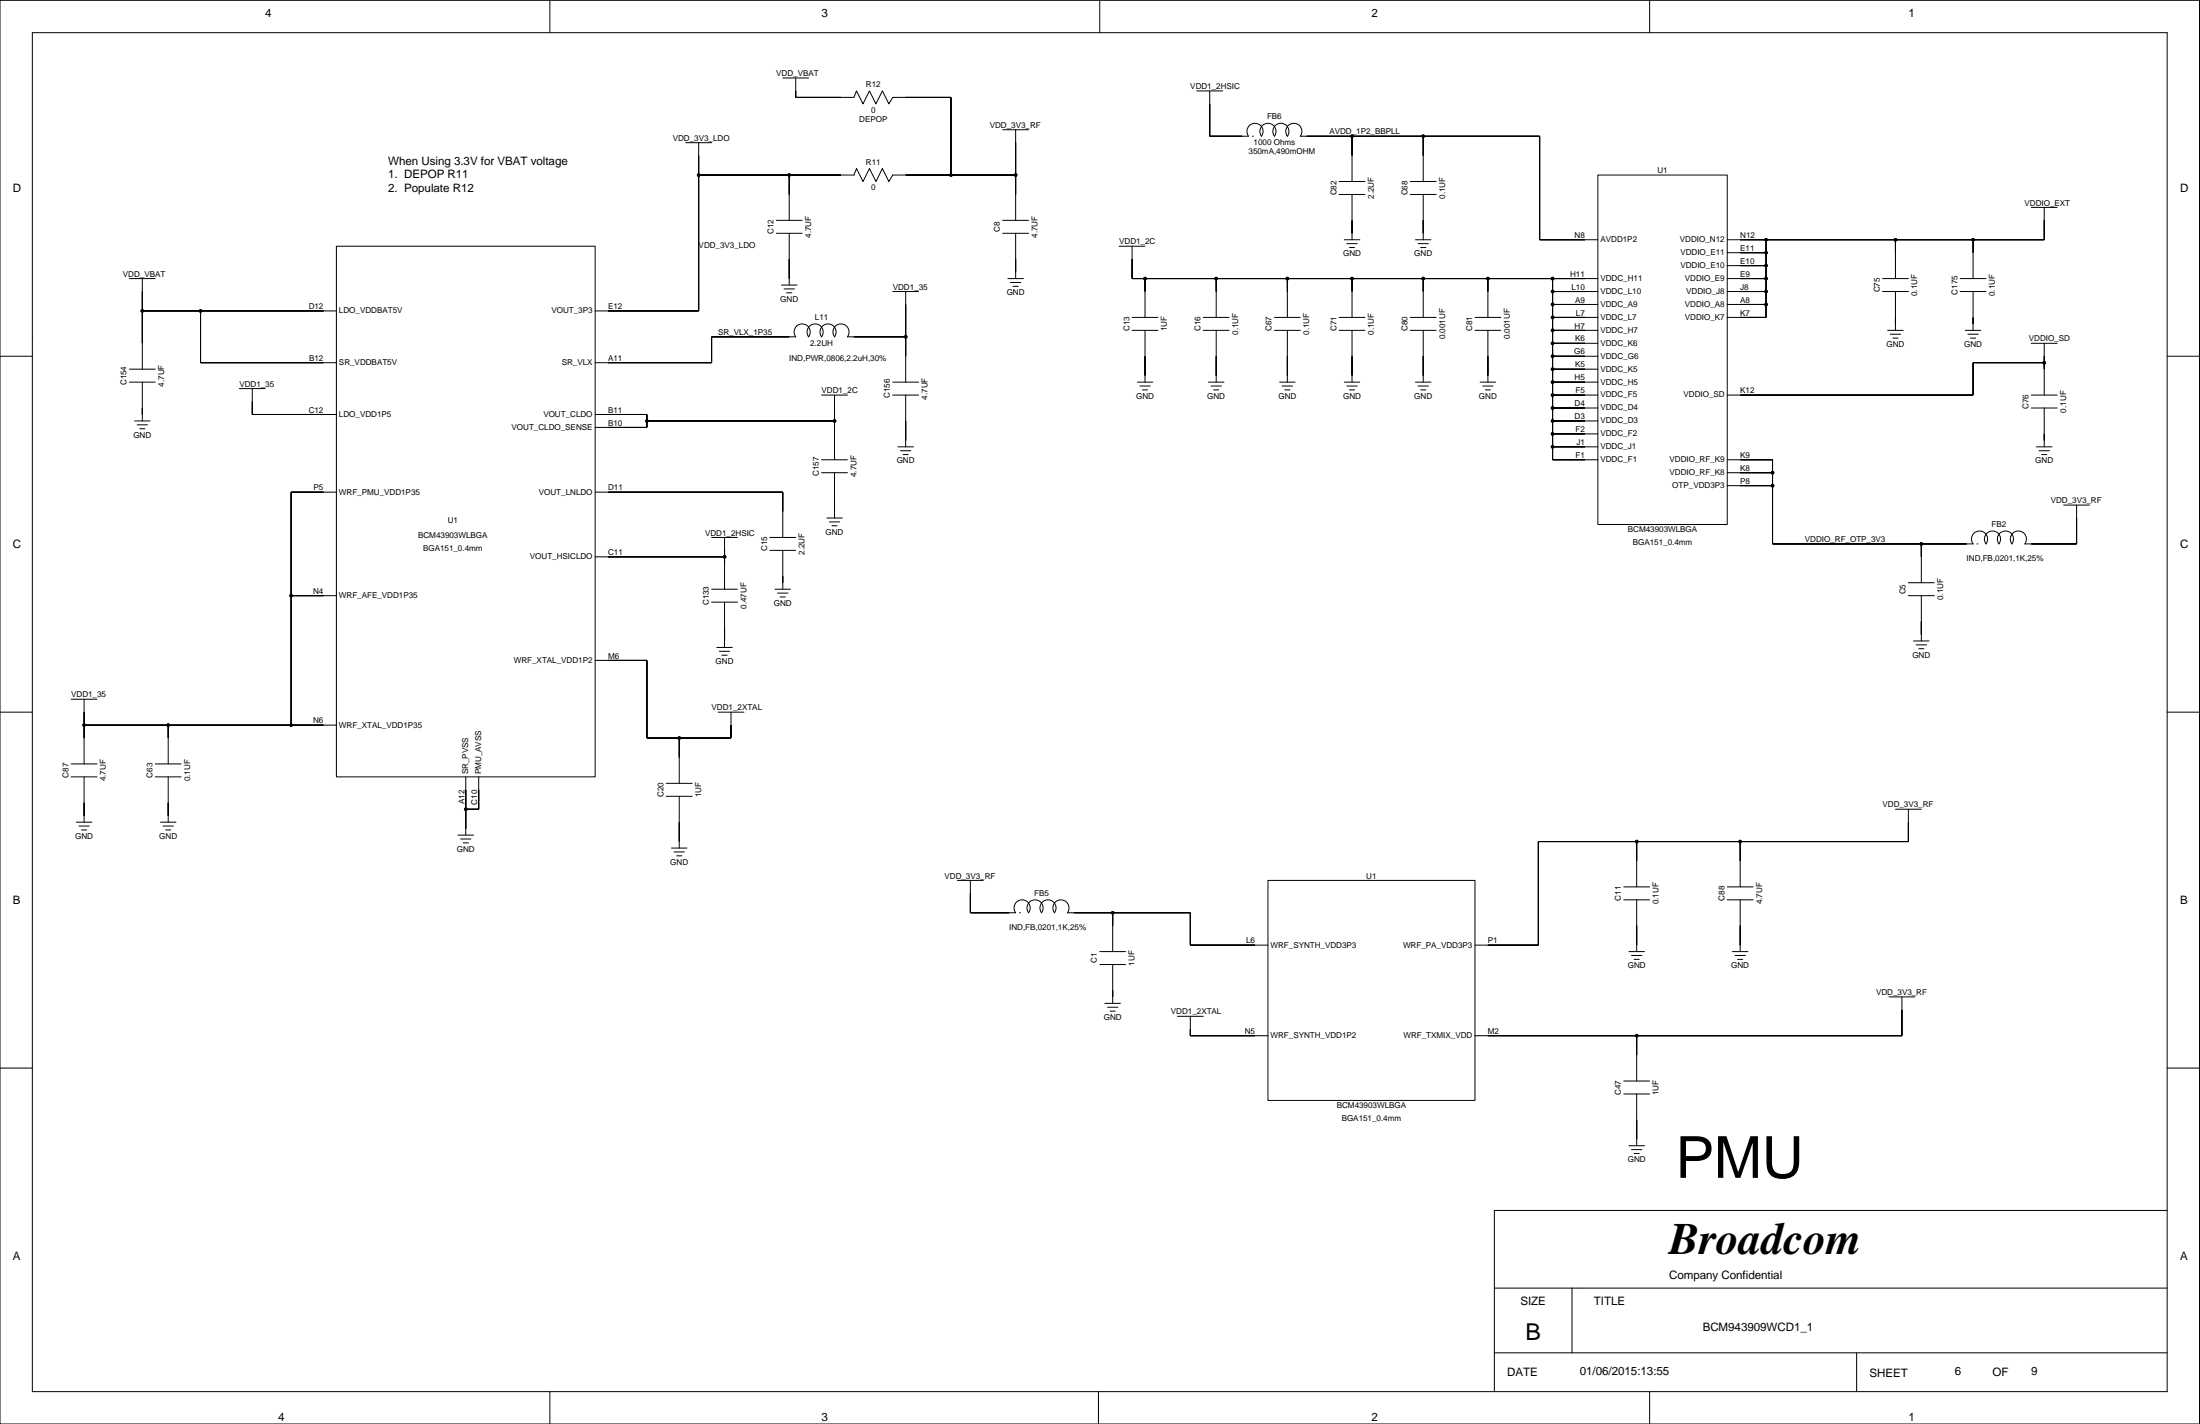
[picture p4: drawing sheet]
<svg xmlns="http://www.w3.org/2000/svg" width="432mm" height="279mm" viewBox="0 0 432 279" stroke-linecap="round" stroke-linejoin="round" font-family="sans-serif">
<g fill="none" stroke="#000" stroke-width=".2">
<path d="M0 .1h431.7v279.3h-431.7zM6.3 6.4h419.1v266.7h-419.1zM107.9 .1v6.3M153.6 15.3h5.1M156.2 15.3v3.8h11.4l.5-1.3 1.3 2.6 1.2-2.6 1.3 2.6 1.3-2.6 1.3 2.6 .7-1.3h11.4v15.2M215.9 .1v6.3M234.9 17.8h5.1M237.4 17.8v8.9h7.7a1.59 1.59 0 0 1 .2-2.1 1.59 1.59 0 0 1 2.1 0 1.59 1.59 0 0 1 .2 2.1 1.59 1.59 0 0 1 .2-2.1 1.59 1.59 0 0 1 2.1 0 1.59 1.59 0 0 1 .2 2.1 1.59 1.59 0 0 1 .2-2.1 1.59 1.59 0 0 1 2.2 0 1.59 1.59 0 0 1 .2 2.1 1.59 1.59 0 0 1 .2-2.1 1.59 1.59 0 0 1 2.1 0 1.59 1.59 0 0 1 .2 2.1h47v20.3h11.4M323.8 .1v6.3M134.6 28h5.1M137.1 34.3h30.5l.5-1.2 1.3 2.5 1.2-2.5 1.3 2.5 1.3-2.5 1.3 2.5 .7-1.3h24.1M137.1 28v33h-20.3"/>
<path d="M154.9 34.3v8.9M196.8 25.5h5.1M199.3 25.5v17.7M245.8 26.7h.1M262.8 38.2h5.1M262.8 35.6h5.1M265.4 26.7v8.9M265.4 38.2v8.8M276.8 38.2h5.1M276.8 35.6h5.1M279.3 26.7v8.9M279.3 38.2v8.8"/>
<path d="M313.6 34.3h25.4v68.6h-25.4zM25.4 54.7h5.1M27.9 54.7v17.7M66 48.3h50.8v104.1h-50.8zM152.4 45.8h5M152.4 43.2h5M153.4 55.9h3M153.9 56.7h2M154.4 57.5h1M154.9 45.8v10.1M175.2 57.2h5.1M177.8 57.2v17.8"/>
<path d="M196.8 45.8h5.1M196.8 43.2h5.1M197.8 54.7h3.1M198.3 55.4h2.1M198.8 56.2h1.1M199.3 45.8v8.9M219.7 48.3h5M222.2 48.3v6.4h91.4M224.7 54.7v7.6M238.7 54.7v7.6M252.7 54.7v7.6M263.8 47h3.1"/>
<path d="M264.4 47.8h2M264.9 48.6h1M265.4 54.7v7.6M277.8 47h3.1M278.3 47.8h2.1M278.8 48.6h1M279.3 54.7v7.6M292 54.7v7.6M304.7 57.2h8.9M304.7 54.7v35.5h8.9M304.7 59.7h8.9M339 57.2h7.6"/>
<path d="M339 54.7h7.6M339 49.6h7.6M339 52.1h7.6M339 59.7h7.6M346.6 47v15.3h-7.6M369.5 57.2h5.1M369.5 54.7h5.1M372 47v7.7M372 57.2v7.6M384.7 57.2h5.1M384.7 54.7h5.1M387.3 47v7.7"/>
<path d="M387.3 57.2v7.6M398.7 40.7h5.1M401.2 40.7v6.3h-62.2M0 69.9h6.3M25.4 75h5.1M25.4 72.4h5.1M27.9 75v7.6M27.9 61h38.1M39.4 61v10.2h26.6M47 76.2h5.1M49.5 76.2v5.1h16.5M161.3 77.5h5"/>
<path d="M163.8 77.5v12.7M175.2 75h5.1M175.2 77.5h5.1M177.8 66.1h-11.5a1.59 1.59 0 0 0-.2-2.1 1.59 1.59 0 0 0-2.1 0 1.59 1.59 0 0 0-.2 2.1 1.59 1.59 0 0 0-.2-2.1 1.59 1.59 0 0 0-2.1 0 1.59 1.59 0 0 0-.2 2.1 1.59 1.59 0 0 0-.2-2.1 1.59 1.59 0 0 0-2.2 0 1.59 1.59 0 0 0-.2 2.1 1.59 1.59 0 0 0-.2-2.1 1.59 1.59 0 0 0-2.1 0 1.59 1.59 0 0 0-.2 2.1h-16.5v5.1h-22.9M177.8 77.5v10.2M222.2 64.8h5.1M222.2 62.3h5.1M223.2 75h3.1M223.7 75.7h2.1M224.2 76.5h1M224.7 64.8v10.2M236.2 64.8h5"/>
<path d="M236.2 62.3h5M237.2 75h3M237.7 75.7h2M238.2 76.5h1M238.7 64.8v10.2M250.1 64.8h5.1M250.1 62.3h5.1M251.1 75h3.1M251.7 75.7h2M252.2 76.5h1M252.7 64.8v10.2M262.8 64.8h5.1"/>
<path d="M262.8 62.3h5.1M263.8 75h3.1M264.4 75.7h2M264.9 76.5h1M265.4 64.8v10.2M276.8 64.8h5.1M276.8 62.3h5.1M277.8 75h3.1M278.3 75.7h2.1M278.8 76.5h1M279.3 64.8v10.2M289.5 64.8h5.1"/>
<path d="M289.5 62.3h5.1M290.5 75h3.1M291 75.7h2M291.5 76.5h1M292 64.8v10.2M304.7 64.8h8.9M304.7 62.3h8.9M304.7 69.9h8.9M304.7 75h8.9M304.7 77.5h8.9M304.7 72.4h8.9M304.7 67.4h8.9"/>
<path d="M370.5 64.8h3M371 65.6h2M371.5 66.3h1M385.7 64.8h3.1M386.2 65.6h2.1M386.8 66.3h1M398.7 77.5h5.1M398.7 67.4h5.1M401.2 71.2h-13.9v6.3h-48.3M401.2 67.4v10.1M425.4 69.9h6.3M26.4 82.6h3.1"/>
<path d="M26.9 83.4h2M27.4 84.1h1M66 96.6h-8.9v45.7M116.8 81.3h10.2v2.6h-10.2M116.8 96.6h36.8v8.8M127 82.6h36.8M161.3 92.8h5M161.3 90.2h5M163.8 92.8v8.8M176.2 87.7h3.1M176.7 88.4h2.1M177.3 89.2h1"/>
<path d="M304.7 87.7h8.9M304.7 80.1h8.9M304.7 82.6h8.9M304.7 85.1h8.9M339 90.2h8.9v16.5h39.4a1.59 1.59 0 0 1 .2-2.1 1.59 1.59 0 0 1 2.1 0 1.59 1.59 0 0 1 .2 2.1 1.59 1.59 0 0 1 .2-2.1 1.59 1.59 0 0 1 2.1 0 1.59 1.59 0 0 1 .2 2.1 1.59 1.59 0 0 1 .2-2.1 1.59 1.59 0 0 1 2.2 0 1.59 1.59 0 0 1 .2 2.1 1.59 1.59 0 0 1 .2-2.1 1.59 1.59 0 0 1 2.1 0 1.59 1.59 0 0 1 .2 2.1h10.2v-7.6M339 92.8h8.9M339 95.3h8.9M398.7 80.1h5.1M399.7 87.7h3.1M400.2 88.4h2M400.7 89.2h1M401.2 80.1v7.6"/>
<path d="M405 99.1h5.1M57.1 116.9h8.9M116.8 109.3h25.4M139.7 105.4h5M139.7 118.1h5M139.7 115.6h5M142.2 105.4v10.2M142.2 118.1v8.9M151.1 105.4h5.1M151.1 108h5.1M152.1 115.6h3.1M152.6 116.4h2.1"/>
<path d="M153.1 117.1h1M153.6 108v7.6M162.3 101.6h3M162.8 102.4h2M163.3 103.2h1M374.6 116.9h5M374.6 114.3h5M377.1 106.7v7.6M377.1 116.9v8.9M388 106.7h.1M0 139.7h6.3M14 137.2h5"/>
<path d="M16.5 137.2v12.7M116.8 129.6h10.2v15.2h16.5v-5.1M140.7 127h3M140.9 139.7h5.1M141.2 127.8h2M141.7 128.6h1M375.6 125.8h3M376.1 126.5h2M376.6 127.3h1M425.4 139.7h6.3M14 152.4h5M14 149.9h5"/>
<path d="M16.5 152.4v8.9M16.5 142.3h49.5M30.5 152.4h5.1M30.5 149.9h5.1M33 142.3v7.6M33 152.4v8.9M91.4 152.4v11.5M94 152.4v6.4h-2.6M130.8 156.2h5.1M130.8 153.7h5.1M133.3 144.8v8.9M133.3 156.2v10.2"/>
<path d="M372 158.8h5.1M374.6 158.8v6.3h-72.7v20.3h-12.4M15 161.3h3M15.5 162.1h2M16 162.8h1M31.5 161.3h3M32 162.1h2M32.5 162.8h1M89.9 163.9h3M90.4 164.6h2M90.9 165.4h1M131.8 166.4h3"/>
<path d="M132.3 167.2h2M132.8 167.9h1M187.9 172.7h5.1M190.5 172.7v6.4h8.8a1.59 1.59 0 0 1 .2-2.1 1.59 1.59 0 0 1 2.2 0 1.59 1.59 0 0 1 .2 2.1 1.59 1.59 0 0 1 .2-2.1 1.59 1.59 0 0 1 2.1 0 1.59 1.59 0 0 1 .2 2.1 1.59 1.59 0 0 1 .2-2.1 1.59 1.59 0 0 1 2.2 0 1.59 1.59 0 0 1 .2 2.1 1.59 1.59 0 0 1 .2-2.1 1.59 1.59 0 0 1 2.1 0 1.59 1.59 0 0 1 .2 2.1h24.1v6.3h15.3M200.1 179.1h.1M218.4 179.1v7.6M248.9 172.7h40.6v43.2h-40.6zM318.7 176.6h5.1M318.7 174h5.1M321.2 165.1v8.9M321.2 176.6v10.1M339 176.6h5.1"/>
<path d="M339 174h5.1M341.6 165.1v8.9M341.6 176.6v10.1M215.9 189.3h5M215.9 186.7h5M216.9 196.9h3M217.4 197.6h2M217.9 198.4h1M218.4 189.3v7.6M231.1 199.4h5.1M233.6 199.4v3.8h15.3M319.7 186.7h3.1"/>
<path d="M320.2 187.5h2.1M320.7 188.2h1M340 186.7h3.1M340.5 187.5h2.1M341 188.2h1.1M370.8 195.6h5M373.3 195.6v7.6h-83.8M0 209.6h6.3M318.7 214.6h5.1M318.7 212.1h5.1M321.2 203.2v8.9M321.2 214.6v10.2"/>
<path d="M425.4 209.6h6.3M319.7 224.8h3.1M320.2 225.6h2.1M320.7 226.3h1M425.4 237.5h-132.1v35.6M293.3 252.7h132.1M308.5 252.7v12.7M107.9 273.1v6.3M215.6 273.1v6.3M293.3 265.4h132.1M323.8 273.1v6.3M364.4 265.4v7.7"/>
<circle cx="137.1" cy="34.3" r=".25"/>
<circle cx="154.9" cy="34.3" r=".25"/>
<circle cx="186.6" cy="34.3" r=".25"/>
<circle cx="199.3" cy="34.3" r=".25"/>
<circle cx="265.4" cy="26.7" r=".25"/>
<circle cx="279.3" cy="26.7" r=".25"/>
<circle cx="224.7" cy="54.7" r=".25"/>
<circle cx="238.7" cy="54.7" r=".25"/>
<circle cx="252.7" cy="54.7" r=".25"/>
<circle cx="265.4" cy="54.7" r=".25"/>
<circle cx="279.3" cy="54.7" r=".25"/>
<circle cx="292" cy="54.7" r=".25"/>
<circle cx="304.7" cy="54.7" r=".25"/>
<circle cx="304.7" cy="59.7" r=".25"/>
<circle cx="304.7" cy="57.2" r=".25"/>
<circle cx="346.6" cy="54.7" r=".25"/>
<circle cx="346.6" cy="52.1" r=".25"/>
<circle cx="346.6" cy="47" r=".25"/>
<circle cx="346.6" cy="59.7" r=".25"/>
<circle cx="346.6" cy="49.6" r=".25"/>
<circle cx="346.6" cy="57.2" r=".25"/>
<circle cx="372" cy="47" r=".25"/>
<circle cx="387.3" cy="47" r=".25"/>
<circle cx="27.9" cy="61" r=".25"/>
<circle cx="39.4" cy="61" r=".25"/>
<circle cx="177.8" cy="66.1" r=".25"/>
<circle cx="304.7" cy="69.9" r=".25"/>
<circle cx="304.7" cy="77.5" r=".25"/>
<circle cx="304.7" cy="62.3" r=".25"/>
<circle cx="304.7" cy="67.4" r=".25"/>
<circle cx="304.7" cy="75" r=".25"/>
<circle cx="304.7" cy="72.4" r=".25"/>
<circle cx="304.7" cy="64.8" r=".25"/>
<circle cx="401.2" cy="71.2" r=".25"/>
<circle cx="127" cy="82.6" r=".25"/>
<circle cx="163.8" cy="82.6" r=".25"/>
<circle cx="304.7" cy="82.6" r=".25"/>
<circle cx="304.7" cy="80.1" r=".25"/>
<circle cx="304.7" cy="87.7" r=".25"/>
<circle cx="304.7" cy="85.1" r=".25"/>
<circle cx="347.9" cy="95.3" r=".25"/>
<circle cx="347.9" cy="92.8" r=".25"/>
<circle cx="57.1" cy="116.9" r=".25"/>
<circle cx="142.2" cy="109.3" r=".25"/>
<circle cx="377.1" cy="106.7" r=".25"/>
<circle cx="16.5" cy="142.3" r=".25"/>
<circle cx="33" cy="142.3" r=".25"/>
<circle cx="57.1" cy="142.3" r=".25"/>
<circle cx="91.4" cy="158.8" r=".25"/>
<circle cx="133.3" cy="144.8" r=".25"/>
<circle cx="218.4" cy="179.1" r=".25"/>
<circle cx="321.2" cy="165.1" r=".25"/>
<circle cx="341.6" cy="165.1" r=".25"/>
<circle cx="321.2" cy="203.2" r=".25"/>
</g>
<g fill="#000" stroke="#000" stroke-width=".2">
<path d="M156.2 17.8v1.3z" fill-rule="evenodd"/>
<path d="M156.2 19.1h8.9z" fill-rule="evenodd"/>
<path d="M177.8 19.1h8.8z" fill-rule="evenodd"/>
<path d="M186.6 19.1v15.2z" fill-rule="evenodd"/>
<path d="M137.1 34.3v26.7z" fill-rule="evenodd"/>
<path d="M137.1 30.5v3.8z" fill-rule="evenodd"/>
<path d="M154.9 34.3v3.9z" fill-rule="evenodd"/>
<path d="M137.1 34.3h17.8z" fill-rule="evenodd"/>
<path d="M154.9 34.3h10.2z" fill-rule="evenodd"/>
<path d="M177.8 34.3h8.8z" fill-rule="evenodd"/>
<path d="M199.3 34.3v3.9z" fill-rule="evenodd"/>
<path d="M186.6 34.3h12.7z" fill-rule="evenodd"/>
<path d="M199.3 28v6.3z" fill-rule="evenodd"/>
<path d="M237.4 20.4v6.3z" fill-rule="evenodd"/>
<path d="M237.4 26.7h6.4z" fill-rule="evenodd"/>
<path d="M265.4 26.7v3.8z" fill-rule="evenodd"/>
<path d="M256.5 26.7h8.9z" fill-rule="evenodd"/>
<path d="M279.3 26.7v3.8z" fill-rule="evenodd"/>
<path d="M265.4 26.7h13.9z" fill-rule="evenodd"/>
<path d="M279.3 26.7h22.9z" fill-rule="evenodd"/>
<path d="M302.2 26.7v20.3z" fill-rule="evenodd"/>
<path d="M27.9 57.2v3.8z" fill-rule="evenodd"/>
<path d="M154.9 50.9v3.8z" fill-rule="evenodd"/>
<path d="M177.8 59.7v6.4z" fill-rule="evenodd"/>
<path d="M199.3 50.9v2.5z" fill-rule="evenodd"/>
<path d="M222.2 50.9v3.8z" fill-rule="evenodd"/>
<path d="M222.2 54.7h2.5z" fill-rule="evenodd"/>
<path d="M224.7 54.7v2.5z" fill-rule="evenodd"/>
<path d="M238.7 54.7v2.5z" fill-rule="evenodd"/>
<path d="M224.7 54.7h14z" fill-rule="evenodd"/>
<path d="M252.7 54.7v2.5z" fill-rule="evenodd"/>
<path d="M238.7 54.7h14z" fill-rule="evenodd"/>
<path d="M265.4 43.2v2.6z" fill-rule="evenodd"/>
<path d="M265.4 54.7v2.5z" fill-rule="evenodd"/>
<path d="M252.7 54.7h12.7z" fill-rule="evenodd"/>
<path d="M279.3 43.2v2.6z" fill-rule="evenodd"/>
<path d="M279.3 54.7v2.5z" fill-rule="evenodd"/>
<path d="M265.4 54.7h13.9z" fill-rule="evenodd"/>
<path d="M292 54.7v2.5z" fill-rule="evenodd"/>
<path d="M279.3 54.7h12.7z" fill-rule="evenodd"/>
<path d="M292 54.7h12.7z" fill-rule="evenodd"/>
<path d="M304.7 59.7v2.6z" fill-rule="evenodd"/>
<path d="M304.7 57.2v2.5z" fill-rule="evenodd"/>
<path d="M304.7 54.7v2.5z" fill-rule="evenodd"/>
<path d="M302.2 47h8.9z" fill-rule="evenodd"/>
<path d="M304.7 59.7h6.4z" fill-rule="evenodd"/>
<path d="M304.7 57.2h6.4z" fill-rule="evenodd"/>
<path d="M304.7 54.7h6.4z" fill-rule="evenodd"/>
<path d="M346.6 59.7v2.6z" fill-rule="evenodd"/>
<path d="M341.6 47h5z" fill-rule="evenodd"/>
<path d="M341.6 49.6h5z" fill-rule="evenodd"/>
<path d="M341.6 52.1h5z" fill-rule="evenodd"/>
<path d="M341.6 54.7h5z" fill-rule="evenodd"/>
<path d="M341.6 57.2h5z" fill-rule="evenodd"/>
<path d="M346.6 54.7v2.5z" fill-rule="evenodd"/>
<path d="M346.6 52.1v2.6z" fill-rule="evenodd"/>
<path d="M346.6 49.6v2.5z" fill-rule="evenodd"/>
<path d="M346.6 47v2.6z" fill-rule="evenodd"/>
<path d="M341.6 59.7h5z" fill-rule="evenodd"/>
<path d="M346.6 57.2v2.5z" fill-rule="evenodd"/>
<path d="M372 47v2.6z" fill-rule="evenodd"/>
<path d="M346.6 47h25.4z" fill-rule="evenodd"/>
<path d="M387.3 47v2.6z" fill-rule="evenodd"/>
<path d="M372 47h15.3z" fill-rule="evenodd"/>
<path d="M387.3 47h13.9z" fill-rule="evenodd"/>
<path d="M401.2 43.2v3.8z" fill-rule="evenodd"/>
<path d="M27.9 61v6.4z" fill-rule="evenodd"/>
<path d="M39.4 61v10.2z" fill-rule="evenodd"/>
<path d="M27.9 61h11.5z" fill-rule="evenodd"/>
<path d="M49.5 78.8v2.5z" fill-rule="evenodd"/>
<path d="M39.4 71.2h24.1z" fill-rule="evenodd"/>
<path d="M39.4 61h24.1z" fill-rule="evenodd"/>
<path d="M119.4 61h17.7z" fill-rule="evenodd"/>
<path d="M119.4 71.2h20.3z" fill-rule="evenodd"/>
<path d="M139.7 66.1v5.1z" fill-rule="evenodd"/>
<path d="M139.7 66.1h15.2z" fill-rule="evenodd"/>
<path d="M167.6 66.1h10.2z" fill-rule="evenodd"/>
<path d="M177.8 66.1v3.8z" fill-rule="evenodd"/>
<path d="M224.7 69.9v3.8z" fill-rule="evenodd"/>
<path d="M238.7 69.9v3.8z" fill-rule="evenodd"/>
<path d="M252.7 69.9v3.8z" fill-rule="evenodd"/>
<path d="M265.4 69.9v3.8z" fill-rule="evenodd"/>
<path d="M279.3 69.9v3.8z" fill-rule="evenodd"/>
<path d="M292 69.9v3.8z" fill-rule="evenodd"/>
<path d="M304.7 77.5v2.6z" fill-rule="evenodd"/>
<path d="M304.7 75v2.5z" fill-rule="evenodd"/>
<path d="M304.7 72.4v2.6z" fill-rule="evenodd"/>
<path d="M304.7 69.9v2.5z" fill-rule="evenodd"/>
<path d="M304.7 67.4v2.5z" fill-rule="evenodd"/>
<path d="M304.7 64.8v2.6z" fill-rule="evenodd"/>
<path d="M304.7 62.3v2.5z" fill-rule="evenodd"/>
<path d="M304.7 62.3h6.4z" fill-rule="evenodd"/>
<path d="M304.7 64.8h6.4z" fill-rule="evenodd"/>
<path d="M304.7 67.4h6.4z" fill-rule="evenodd"/>
<path d="M304.7 69.9h6.4z" fill-rule="evenodd"/>
<path d="M304.7 72.4h6.4z" fill-rule="evenodd"/>
<path d="M304.7 75h6.4z" fill-rule="evenodd"/>
<path d="M304.7 77.5h6.4z" fill-rule="evenodd"/>
<path d="M341.6 62.3h5z" fill-rule="evenodd"/>
<path d="M372 62.3v1.2z" fill-rule="evenodd"/>
<path d="M387.3 62.3v1.2z" fill-rule="evenodd"/>
<path d="M387.3 71.2v6.3z" fill-rule="evenodd"/>
<path d="M341.6 77.5h45.7z" fill-rule="evenodd"/>
<path d="M401.2 71.2v1.2z" fill-rule="evenodd"/>
<path d="M401.2 69.9v1.3z" fill-rule="evenodd"/>
<path d="M387.3 71.2h13.9z" fill-rule="evenodd"/>
<path d="M27.9 80.1v1.2z" fill-rule="evenodd"/>
<path d="M57.1 96.6v20.3z" fill-rule="evenodd"/>
<path d="M49.5 81.3h14z" fill-rule="evenodd"/>
<path d="M57.1 96.6h6.4z" fill-rule="evenodd"/>
<path d="M119.4 81.3h7.6z" fill-rule="evenodd"/>
<path d="M127 81.3v1.3z" fill-rule="evenodd"/>
<path d="M119.4 83.9h7.6z" fill-rule="evenodd"/>
<path d="M127 82.6v1.3z" fill-rule="evenodd"/>
<path d="M153.6 96.6v3.8z" fill-rule="evenodd"/>
<path d="M119.4 96.6h34.2z" fill-rule="evenodd"/>
<path d="M163.8 97.8v2.6z" fill-rule="evenodd"/>
<path d="M163.8 80.1v2.5z" fill-rule="evenodd"/>
<path d="M163.8 82.6v2.5z" fill-rule="evenodd"/>
<path d="M127 82.6h36.8z" fill-rule="evenodd"/>
<path d="M177.8 82.6v3.8z" fill-rule="evenodd"/>
<path d="M304.7 87.7v2.5z" fill-rule="evenodd"/>
<path d="M304.7 85.1v2.6z" fill-rule="evenodd"/>
<path d="M304.7 82.6v2.5z" fill-rule="evenodd"/>
<path d="M304.7 80.1v2.5z" fill-rule="evenodd"/>
<path d="M304.7 90.2h6.4z" fill-rule="evenodd"/>
<path d="M304.7 87.7h6.4z" fill-rule="evenodd"/>
<path d="M304.7 85.1h6.4z" fill-rule="evenodd"/>
<path d="M304.7 80.1h6.4z" fill-rule="evenodd"/>
<path d="M304.7 82.6h6.4z" fill-rule="evenodd"/>
<path d="M341.6 92.8h6.3z" fill-rule="evenodd"/>
<path d="M341.6 90.2h6.3z" fill-rule="evenodd"/>
<path d="M347.9 90.2v2.6z" fill-rule="evenodd"/>
<path d="M347.9 92.8v2.5z" fill-rule="evenodd"/>
<path d="M341.6 95.3h6.3z" fill-rule="evenodd"/>
<path d="M347.9 95.3v11.4z" fill-rule="evenodd"/>
<path d="M401.2 85.1v1.3z" fill-rule="evenodd"/>
<path d="M57.1 116.9v25.4z" fill-rule="evenodd"/>
<path d="M57.1 116.9h6.4z" fill-rule="evenodd"/>
<path d="M142.2 108v1.3z" fill-rule="evenodd"/>
<path d="M142.2 109.3v1.2z" fill-rule="evenodd"/>
<path d="M119.4 109.3h22.8z" fill-rule="evenodd"/>
<path d="M153.6 113.1v1.2z" fill-rule="evenodd"/>
<path d="M347.9 106.7h29.2z" fill-rule="evenodd"/>
<path d="M377.1 106.7v2.6z" fill-rule="evenodd"/>
<path d="M377.1 106.7h8.9z" fill-rule="evenodd"/>
<path d="M398.7 106.7h8.9z" fill-rule="evenodd"/>
<path d="M407.6 101.6v5.1z" fill-rule="evenodd"/>
<path d="M16.5 139.7v2.6z" fill-rule="evenodd"/>
<path d="M119.4 129.6h7.6z" fill-rule="evenodd"/>
<path d="M127 129.6v15.2z" fill-rule="evenodd"/>
<path d="M142.2 123.2v2.6z" fill-rule="evenodd"/>
<path d="M377.1 122v2.5z" fill-rule="evenodd"/>
<path d="M16.5 157.5v2.5z" fill-rule="evenodd"/>
<path d="M16.5 142.3v2.5z" fill-rule="evenodd"/>
<path d="M33 157.5v2.5z" fill-rule="evenodd"/>
<path d="M33 142.3v2.5z" fill-rule="evenodd"/>
<path d="M16.5 142.3h16.5z" fill-rule="evenodd"/>
<path d="M33 142.3h24.1z" fill-rule="evenodd"/>
<path d="M57.1 142.3h6.4z" fill-rule="evenodd"/>
<path d="M91.4 155v3.8z" fill-rule="evenodd"/>
<path d="M91.4 158.8v3.8z" fill-rule="evenodd"/>
<path d="M94 155v3.8z" fill-rule="evenodd"/>
<path d="M91.4 158.8h2.6z" fill-rule="evenodd"/>
<path d="M133.3 144.8v3.8z" fill-rule="evenodd"/>
<path d="M127 144.8h6.3z" fill-rule="evenodd"/>
<path d="M143.5 142.3v2.5z" fill-rule="evenodd"/>
<path d="M133.3 144.8h10.2z" fill-rule="evenodd"/>
<path d="M133.3 161.3v3.8z" fill-rule="evenodd"/>
<path d="M190.5 175.3v3.8z" fill-rule="evenodd"/>
<path d="M190.5 179.1h7.6z" fill-rule="evenodd"/>
<path d="M210.8 179.1h7.6z" fill-rule="evenodd"/>
<path d="M218.4 179.1v2.5z" fill-rule="evenodd"/>
<path d="M233.6 179.1v6.3z" fill-rule="evenodd"/>
<path d="M218.4 179.1h15.2z" fill-rule="evenodd"/>
<path d="M301.9 165.1v20.3z" fill-rule="evenodd"/>
<path d="M321.2 165.1v3.8z" fill-rule="evenodd"/>
<path d="M301.9 165.1h19.3z" fill-rule="evenodd"/>
<path d="M341.6 165.1v3.8z" fill-rule="evenodd"/>
<path d="M321.2 165.1h20.4z" fill-rule="evenodd"/>
<path d="M374.6 161.3v3.8z" fill-rule="evenodd"/>
<path d="M341.6 165.1h33z" fill-rule="evenodd"/>
<path d="M218.4 194.3v1.3z" fill-rule="evenodd"/>
<path d="M233.6 185.4h12.7z" fill-rule="evenodd"/>
<path d="M292 185.4h9.9z" fill-rule="evenodd"/>
<path d="M321.2 181.6v3.8z" fill-rule="evenodd"/>
<path d="M341.6 181.6v3.8z" fill-rule="evenodd"/>
<path d="M373.3 198.1v5.1z" fill-rule="evenodd"/>
<path d="M233.6 201.9v1.3z" fill-rule="evenodd"/>
<path d="M233.6 203.2h12.7z" fill-rule="evenodd"/>
<path d="M321.2 219.7v3.8z" fill-rule="evenodd"/>
<path d="M321.2 203.2v3.8z" fill-rule="evenodd"/>
<path d="M292 203.2h29.2z" fill-rule="evenodd"/>
<path d="M321.2 203.2h52.1z" fill-rule="evenodd"/>
<circle cx="137.1" cy="34.3" r=".25"/>
<circle cx="154.9" cy="34.3" r=".25"/>
<circle cx="186.6" cy="34.3" r=".25"/>
<circle cx="199.3" cy="34.3" r=".25"/>
<circle cx="265.4" cy="26.7" r=".25"/>
<circle cx="279.3" cy="26.7" r=".25"/>
<circle cx="224.7" cy="54.7" r=".25"/>
<circle cx="238.7" cy="54.7" r=".25"/>
<circle cx="252.7" cy="54.7" r=".25"/>
<circle cx="265.4" cy="54.7" r=".25"/>
<circle cx="279.3" cy="54.7" r=".25"/>
<circle cx="292" cy="54.7" r=".25"/>
<circle cx="304.7" cy="54.7" r=".25"/>
<circle cx="304.7" cy="59.7" r=".25"/>
<circle cx="304.7" cy="57.2" r=".25"/>
<circle cx="346.6" cy="54.7" r=".25"/>
<circle cx="346.6" cy="52.1" r=".25"/>
<circle cx="346.6" cy="47" r=".25"/>
<circle cx="346.6" cy="59.7" r=".25"/>
<circle cx="346.6" cy="49.6" r=".25"/>
<circle cx="346.6" cy="57.2" r=".25"/>
<circle cx="372" cy="47" r=".25"/>
<circle cx="387.3" cy="47" r=".25"/>
<circle cx="27.9" cy="61" r=".25"/>
<circle cx="39.4" cy="61" r=".25"/>
<circle cx="177.8" cy="66.1" r=".25"/>
<circle cx="304.7" cy="69.9" r=".25"/>
<circle cx="304.7" cy="77.5" r=".25"/>
<circle cx="304.7" cy="62.3" r=".25"/>
<circle cx="304.7" cy="67.4" r=".25"/>
<circle cx="304.7" cy="75" r=".25"/>
<circle cx="304.7" cy="72.4" r=".25"/>
<circle cx="304.7" cy="64.8" r=".25"/>
<circle cx="401.2" cy="71.2" r=".25"/>
<circle cx="127" cy="82.6" r=".25"/>
<circle cx="163.8" cy="82.6" r=".25"/>
<circle cx="304.7" cy="82.6" r=".25"/>
<circle cx="304.7" cy="80.1" r=".25"/>
<circle cx="304.7" cy="87.7" r=".25"/>
<circle cx="304.7" cy="85.1" r=".25"/>
<circle cx="347.9" cy="95.3" r=".25"/>
<circle cx="347.9" cy="92.8" r=".25"/>
<circle cx="57.1" cy="116.9" r=".25"/>
<circle cx="142.2" cy="109.3" r=".25"/>
<circle cx="377.1" cy="106.7" r=".25"/>
<circle cx="16.5" cy="142.3" r=".25"/>
<circle cx="33" cy="142.3" r=".25"/>
<circle cx="57.1" cy="142.3" r=".25"/>
<circle cx="91.4" cy="158.8" r=".25"/>
<circle cx="133.3" cy="144.8" r=".25"/>
<circle cx="218.4" cy="179.1" r=".25"/>
<circle cx="321.2" cy="165.1" r=".25"/>
<circle cx="341.6" cy="165.1" r=".25"/>
<circle cx="321.2" cy="203.2" r=".25"/>
</g>
<text font-size="11.4" x="328.9" y="231.1">PMU</text>
<text font-size="8.8" x="327.6" y="246.1">Broadcom</text>
<text font-size="4.6" x="299.4" y="263">B</text>
<g font-size="2.3">
<text x="52.1" y="3.4">4</text>
<text x="161.3" y="3.4">3</text>
<text x="269.2" y="3.4">2</text>
<text x="374.6" y="3.4">1</text>
<text x="76.2" y="32.3">When Using 3.3V for VBAT voltage</text>
<text x="76.2" y="35">1. DEPOP R11</text>
<text x="2.5" y="37.6">D</text>
<text x="76.2" y="37.6">2. Populate R12</text>
<text x="427.9" y="37.6">D</text>
<text x="2.5" y="107.5">C</text>
<text x="427.9" y="107.5">C</text>
<text x="2.5" y="177.3">B</text>
<text x="427.9" y="177.3">B</text>
<text x="2.5" y="247.1">A</text>
<text x="327.6" y="250.9">Company Confidential</text>
<text x="427.9" y="247.1">A</text>
<text x="298.4" y="256">SIZE</text>
<text x="312.8" y="256">TITLE</text>
<text x="334.2" y="261.1">BCM943909WCD1_1</text>
<text x="310.1" y="269.7">01/06/2015:13:55</text>
<text x="383.7" y="269.7">6</text>
<text x="398.7" y="269.7">9</text>
<text x="295.8" y="270">DATE</text>
<text x="366.9" y="270.2">SHEET</text>
<text x="391.1" y="270">OF</text>
<text x="54.6" y="278.9">4</text>
<text x="161.3" y="278.9">3</text>
<text x="269.2" y="278.9">2</text>
<text x="374.6" y="278.9">1</text>
</g>
<g font-size="1.6">
<text x="152.4" y="14.9">VDD_VBAT</text>
<text x="170" y="17">R12</text>
<text x="233.6" y="17.5">VDD1_2HSIC</text>
<text x="168.6" y="23.9">DEPOP</text>
<text x="171" y="22.1">0</text>
<text x="248.7" y="23.4">FB6</text>
<text x="132" y="27.6">VDD_3V3_LDO</text>
<text x="194.3" y="25.1">VDD_3V3_RF</text>
<text x="246" y="28.5">1000 Ohms</text>
<text x="260.9" y="26.4">AVDD_1P2_BBPLL</text>
<text x="170" y="32.3">R11</text>
<text x="245.1" y="30.2">350mA,490mOHM</text>
<text x="325.3" y="34">U1</text>
<text x="171" y="37.4">0</text>
<text x="262.3" y="38.3" transform="rotate(-90 262.3 38.3)">C82</text>
<text x="269.7" y="39" transform="rotate(-90 269.7 39)">2.2UF</text>
<text x="276.3" y="38.3" transform="rotate(-90 276.3 38.3)">C68</text>
<text x="283.6" y="39" transform="rotate(-90 283.6 39)">0.1UF</text>
<text x="397.4" y="40.3">VDDIO_EXT</text>
<text x="151.8" y="46" transform="rotate(-90 151.8 46)">C12</text>
<text x="159.2" y="46.7" transform="rotate(-90 159.2 46.7)">4.7UF</text>
<text x="196.3" y="45.5" transform="rotate(-90 196.3 45.5)">C8</text>
<text x="203.6" y="46.7" transform="rotate(-90 203.6 46.7)">4.7UF</text>
<text x="219.7" y="48">VDD1_2C</text>
<text x="309.1" y="46.7">N8</text>
<text x="314.1" y="47.5">AVDD1P2</text>
<text x="329.7" y="47.5">VDDIO_N12</text>
<text x="341.6" y="46.7">N12</text>
<text x="137.1" y="48.6">VDD_3V3_LDO</text>
<text x="263.6" y="50.3">GND</text>
<text x="277.6" y="50.3">GND</text>
<text x="329.8" y="50.1">VDDIO_E11</text>
<text x="329.8" y="52.6">VDDIO_E10</text>
<text x="341.6" y="51.8">E10</text>
<text x="341.6" y="49.2">E11</text>
<text x="24.1" y="54.3">VDD_VBAT</text>
<text x="153.1" y="59.2">GND</text>
<text x="175.2" y="56.8">VDD1_35</text>
<text x="197.6" y="57.9">GND</text>
<text x="308.2" y="54.3">H11</text>
<text x="308.4" y="56.8">L10</text>
<text x="309.1" y="59.4">A9</text>
<text x="314.1" y="55.1">VDDC_H11</text>
<text x="314.1" y="57.7">VDDC_L10</text>
<text x="330.7" y="55.1">VDDIO_E9</text>
<text x="330.9" y="57.7">VDDIO_J8</text>
<text x="341.6" y="59.4">A8</text>
<text x="341.6" y="56.8">J8</text>
<text x="341.6" y="54.3">E9</text>
<text x="368.9" y="57.4" transform="rotate(-90 368.9 57.4)">C75</text>
<text x="376.3" y="58.1" transform="rotate(-90 376.3 58.1)">0.1UF</text>
<text x="384.2" y="57.8" transform="rotate(-90 384.2 57.8)">C175</text>
<text x="391.5" y="58.1" transform="rotate(-90 391.5 58.1)">0.1UF</text>
<text x="60.6" y="60.6">D12</text>
<text x="66.5" y="61.5">LDO_VDDBAT5V</text>
<text x="108.2" y="61.5">VOUT_3P3</text>
<text x="119.4" y="60.6">E12</text>
<text x="140.9" y="65.7">SR_VLX_1P35</text>
<text x="159.9" y="62.8">L11</text>
<text x="221.7" y="65" transform="rotate(-90 221.7 65)">C13</text>
<text x="229" y="65" transform="rotate(-90 229 65)">1UF</text>
<text x="235.6" y="65" transform="rotate(-90 235.6 65)">C16</text>
<text x="243" y="65.7" transform="rotate(-90 243 65.7)">0.1UF</text>
<text x="249.6" y="65" transform="rotate(-90 249.6 65)">C67</text>
<text x="257" y="65.7" transform="rotate(-90 257 65.7)">0.1UF</text>
<text x="262.3" y="65" transform="rotate(-90 262.3 65)">C71</text>
<text x="269.7" y="65.7" transform="rotate(-90 269.7 65.7)">0.1UF</text>
<text x="276.3" y="65" transform="rotate(-90 276.3 65)">C80</text>
<text x="289" y="65" transform="rotate(-90 289 65)">C81</text>
<text x="309.1" y="64.5">H7</text>
<text x="309.3" y="61.9">L7</text>
<text x="314.1" y="60.2">VDDC_A9</text>
<text x="314.1" y="62.8">VDDC_L7</text>
<text x="314.1" y="65.3">VDDC_H7</text>
<text x="330.7" y="60.2">VDDIO_A8</text>
<text x="330.7" y="62.8">VDDIO_K7</text>
<text x="341.6" y="61.9">K7</text>
<text x="60.7" y="70.8">B12</text>
<text x="66.5" y="71.6">SR_VDDBAT5V</text>
<text x="110.2" y="71.6">SR_VLX</text>
<text x="119.4" y="70.8">A11</text>
<text x="154.9" y="70.8">IND,PWR,0806,2.2uH,30%</text>
<text x="159" y="67.8">2.2UH</text>
<text x="283.6" y="66.6" transform="rotate(-90 283.6 66.6)">0.001UF</text>
<text x="296.3" y="66.6" transform="rotate(-90 296.3 66.6)">0.001UF</text>
<text x="309" y="69.5">G6</text>
<text x="309.1" y="67">K6</text>
<text x="314.1" y="67.8">VDDC_K6</text>
<text x="314.1" y="70.4">VDDC_G6</text>
<text x="370.3" y="68.1">GND</text>
<text x="385.5" y="68.1">GND</text>
<text x="398.2" y="67">VDDIO_SD</text>
<text x="24.9" y="75.6" transform="rotate(-90 24.9 75.6)">C154</text>
<text x="32.2" y="75.9" transform="rotate(-90 32.2 75.9)">4.7UF</text>
<text x="47" y="75.9">VDD1_35</text>
<text x="161.3" y="77.2">VDD1_2C</text>
<text x="309.1" y="74.6">H5</text>
<text x="309.1" y="72.1">K5</text>
<text x="309.2" y="77.2">F5</text>
<text x="314.1" y="72.9">VDDC_K5</text>
<text x="314.1" y="75.5">VDDC_H5</text>
<text x="314.1" y="78">VDDC_F5</text>
<text x="330.4" y="78">VDDIO_SD</text>
<text x="341.6" y="77.2">K12</text>
<text x="60.6" y="81">C12</text>
<text x="66.5" y="81.8">LDO_VDD1P5</text>
<text x="106.6" y="81.8">VOUT_CLDO</text>
<text x="119.4" y="83.5">B10</text>
<text x="119.4" y="81">B11</text>
<text x="174.7" y="78.1" transform="rotate(-90 174.7 78.1)">C156</text>
<text x="182" y="78.4" transform="rotate(-90 182 78.4)">4.7UF</text>
<text x="223" y="78.2">GND</text>
<text x="236.9" y="78.2">GND</text>
<text x="250.9" y="78.2">GND</text>
<text x="263.6" y="78.2">GND</text>
<text x="277.6" y="78.2">GND</text>
<text x="290.3" y="78.2">GND</text>
<text x="309.1" y="82.2">D3</text>
<text x="309.1" y="79.7">D4</text>
<text x="314.1" y="80.5">VDDC_D4</text>
<text x="314.1" y="83.1">VDDC_D3</text>
<text x="398.1" y="80.2" transform="rotate(-90 398.1 80.2)">C76</text>
<text x="405.5" y="80.9" transform="rotate(-90 405.5 80.9)">0.1UF</text>
<text x="26.2" y="85.9">GND</text>
<text x="100.4" y="84.3">VOUT_CLDO_SENSE</text>
<text x="309.2" y="89.9">F1</text>
<text x="309.2" y="84.8">F2</text>
<text x="309.4" y="87.3">J1</text>
<text x="314.1" y="85.6">VDDC_F2</text>
<text x="314.1" y="88.1">VDDC_J1</text>
<text x="341.6" y="89.9">K9</text>
<text x="160.7" y="93.4" transform="rotate(-90 160.7 93.4)">C157</text>
<text x="168.1" y="93.6" transform="rotate(-90 168.1 93.6)">4.7UF</text>
<text x="176" y="90.9">GND</text>
<text x="314.1" y="90.7">VDDC_F1</text>
<text x="327.7" y="90.7">VDDIO_RF_K9</text>
<text x="327.7" y="93.2">VDDIO_RF_K8</text>
<text x="328.2" y="95.8">OTP_VDD3P3</text>
<text x="341.6" y="94.9">P8</text>
<text x="341.6" y="92.4">K8</text>
<text x="399.5" y="90.9">GND</text>
<text x="61.6" y="96.2">P5</text>
<text x="66.5" y="97">WRF_PMU_VDD1P35</text>
<text x="105.8" y="97">VOUT_LNLDO</text>
<text x="119.4" y="96.2">D11</text>
<text x="402.5" y="98.7">VDD_3V3_RF</text>
<text x="82.1" y="105.6">BCM43903WLBGA</text>
<text x="87.9" y="102.5">U1</text>
<text x="138.4" y="105.1">VDD1_2HSIC</text>
<text x="162" y="104.9">GND</text>
<text x="319.5" y="104.3">BCM43903WLBGA</text>
<text x="320.5" y="106.9">BGA151_0.4mm</text>
<text x="354.2" y="106.4">VDDIO_RF_OTP_3V3</text>
<text x="390.9" y="103.4">FB2</text>
<text x="83" y="108.1">BGA151_0.4mm</text>
<text x="104" y="109.7">VOUT_HSICLDO</text>
<text x="119.4" y="108.9">C11</text>
<text x="150.6" y="108.2" transform="rotate(-90 150.6 108.2)">C15</text>
<text x="157.9" y="108.9" transform="rotate(-90 157.9 108.9)">2.2UF</text>
<text x="386" y="110.2">IND,FB,0201,1K,25%</text>
<text x="61.5" y="116.5">N4</text>
<text x="66.5" y="117.4">WRF_AFE_VDD1P35</text>
<text x="139.1" y="118.8" transform="rotate(-90 139.1 118.8)">C133</text>
<text x="146.5" y="119.5" transform="rotate(-90 146.5 119.5)">0.47UF</text>
<text x="151.9" y="118.9">GND</text>
<text x="374" y="116.6" transform="rotate(-90 374 116.6)">C5</text>
<text x="381.4" y="117.8" transform="rotate(-90 381.4 117.8)">0.1UF</text>
<text x="100.9" y="130">WRF_XTAL_VDD1P2</text>
<text x="119.4" y="129.2">M6</text>
<text x="140.5" y="130.3">GND</text>
<text x="375.3" y="129">GND</text>
<text x="14" y="136.8">VDD1_35</text>
<text x="61.5" y="141.9">N6</text>
<text x="66.5" y="142.7">WRF_XTAL_VDD1P35</text>
<text x="139.7" y="139.4">VDD1_2XTAL</text>
<text x="13.4" y="152.6" transform="rotate(-90 13.4 152.6)">C87</text>
<text x="20.8" y="153.3" transform="rotate(-90 20.8 153.3)">4.7UF</text>
<text x="29.9" y="152.6" transform="rotate(-90 29.9 152.6)">C63</text>
<text x="37.3" y="153.3" transform="rotate(-90 37.3 153.3)">0.1UF</text>
<text x="91.9" y="151.9" transform="rotate(-90 91.9 151.9)">SR_PVSS</text>
<text x="94.4" y="151.9" transform="rotate(-90 94.4 151.9)">PMU_AVSS</text>
<text x="91.1" y="157.8" transform="rotate(-90 91.1 157.8)">A12</text>
<text x="93.7" y="157.9" transform="rotate(-90 93.7 157.9)">C10</text>
<text x="130.2" y="156.4" transform="rotate(-90 130.2 156.4)">C20</text>
<text x="137.6" y="156.5" transform="rotate(-90 137.6 156.5)">1UF</text>
<text x="369.5" y="158.4">VDD_3V3_RF</text>
<text x="14.7" y="164.6">GND</text>
<text x="31.3" y="164.6">GND</text>
<text x="89.7" y="167.1">GND</text>
<text x="131.6" y="169.7">GND</text>
<text x="185.4" y="172.4">VDD_3V3_RF</text>
<text x="268.2" y="172.4">U1</text>
<text x="203" y="175.8">FB5</text>
<text x="318.2" y="176.7" transform="rotate(-90 318.2 176.7)">C11</text>
<text x="325.5" y="177.4" transform="rotate(-90 325.5 177.4)">0.1UF</text>
<text x="338.5" y="176.7" transform="rotate(-90 338.5 176.7)">C88</text>
<text x="345.8" y="177.4" transform="rotate(-90 345.8 177.4)">4.7UF</text>
<text x="198.1" y="182.5">IND,FB,0201,1K,25%</text>
<text x="244.6" y="185.1">L6</text>
<text x="249.4" y="185.9">WRF_SYNTH_VDD3P3</text>
<text x="275.4" y="185.9">WRF_PA_VDD3P3</text>
<text x="292" y="185.1">P1</text>
<text x="215.3" y="189" transform="rotate(-90 215.3 189)">C1</text>
<text x="222.7" y="189.5" transform="rotate(-90 222.7 189.5)">1UF</text>
<text x="319.5" y="190">GND</text>
<text x="339.8" y="190">GND</text>
<text x="368.2" y="195.2">VDD_3V3_RF</text>
<text x="216.6" y="200.1">GND</text>
<text x="229.8" y="199">VDD1_2XTAL</text>
<text x="244.3" y="202.9">N5</text>
<text x="249.4" y="203.7">WRF_SYNTH_VDD1P2</text>
<text x="275.5" y="203.7">WRF_TXMIX_VDD</text>
<text x="292" y="202.9">M2</text>
<text x="318.2" y="214.8" transform="rotate(-90 318.2 214.8)">C47</text>
<text x="325.5" y="214.9" transform="rotate(-90 325.5 214.9)">1UF</text>
<text x="262.4" y="217.3">BCM43903WLBGA</text>
<text x="263.3" y="219.9">BGA151_0.4mm</text>
<text x="319.5" y="228.1">GND</text>
</g>
</svg>
